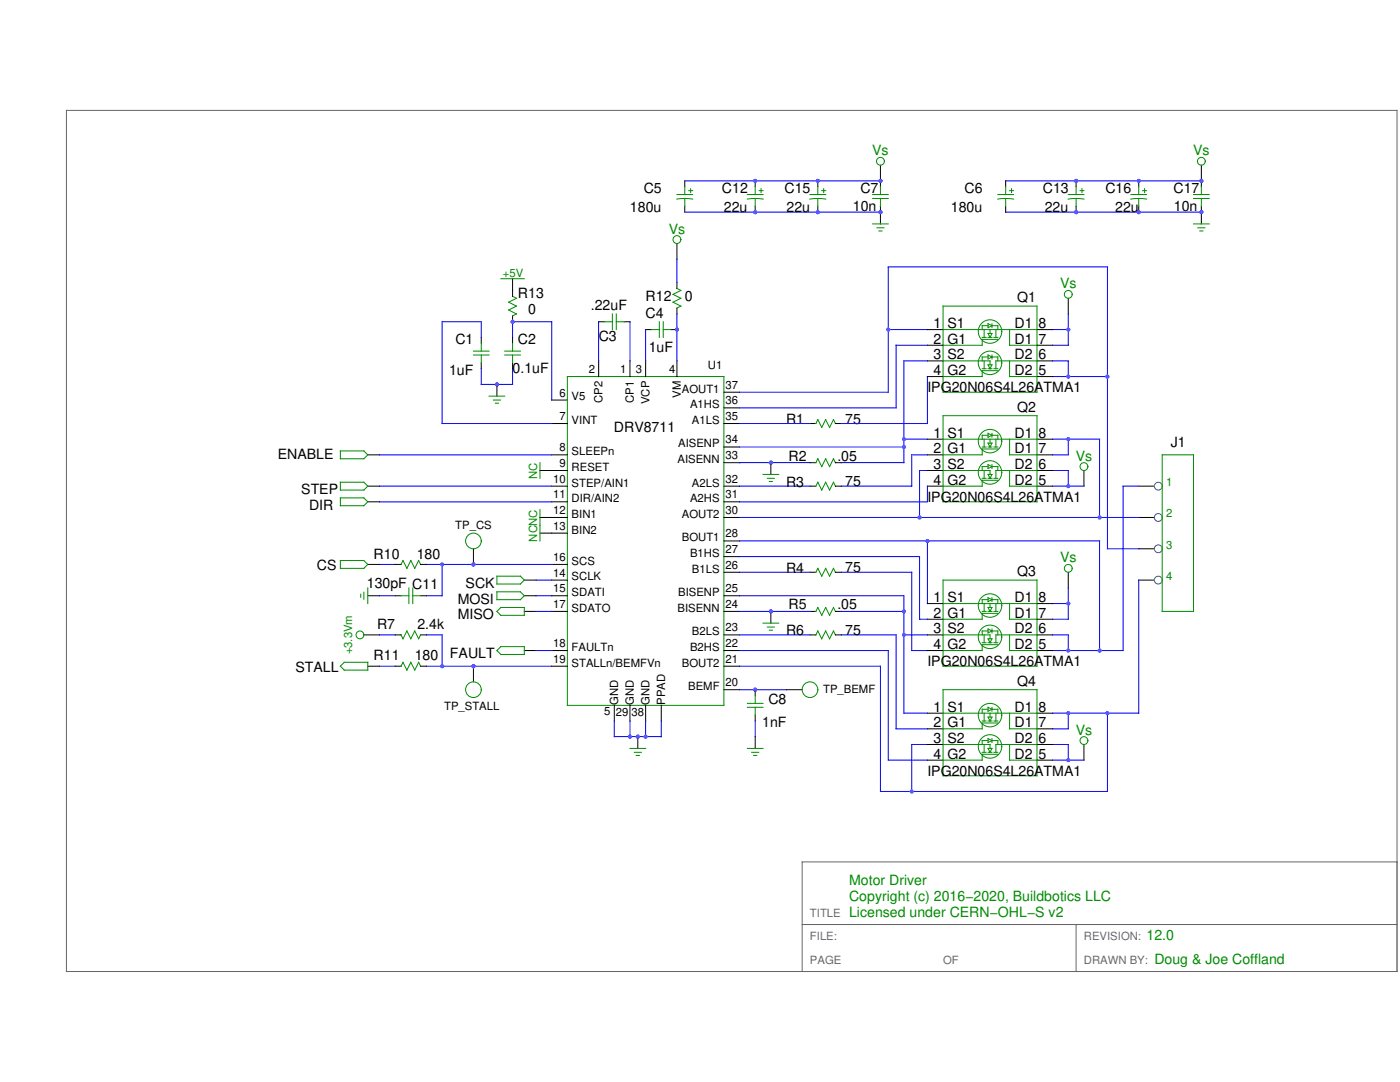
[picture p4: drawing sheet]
<svg xmlns="http://www.w3.org/2000/svg" width="279mm" height="216mm" viewBox="0 0 279 216" stroke-linecap="round" stroke-linejoin="round" font-family="sans-serif">
<path d="M13.3 22h265.5v171.9h-265.5zM278.8 172h-118.7v21.9M160.1 184.5h118.7M214.8 184.5v9.4" fill="none" stroke="#666" stroke-width=".2"/>
<path d="M175.7 33v3.1M107.8 103.3h2.3" fill="none" stroke="#000" stroke-width=".2"/>
<g fill="none" stroke="#008b00" stroke-width=".2">
<path d="M107.8 101.7v3.1"/>
<circle cx="175.7" cy="32.2" r=".78"/>
</g>
<circle cx="175.7" cy="36.1" r=".39" fill="#a020f0"/>
<path d="M127.3 147v2.3" fill="none" stroke="#000" stroke-width=".2"/>
<path d="M125.7 149.3h3.1M126.6 150.1h1.4M127 150.7h.6" fill="none" stroke="#008b00" stroke-width=".2"/>
<circle cx="127.3" cy="147" r=".39" fill="#a020f0"/>
<path d="M175.7 42.3v2.4" fill="none" stroke="#000" stroke-width=".2"/>
<path d="M174.1 44.7h3.2M175 45.5h1.4M175.4 46.1h.6" fill="none" stroke="#008b00" stroke-width=".2"/>
<circle cx="175.7" cy="42.3" r=".39" fill="#a020f0"/>
<g fill="none" stroke="#000" stroke-width=".2">
<path d="M110.1 79.8h3.1M119.5 72v3.1M125.7 72v3.1M128.8 72v3.1M128.8 65.8h1.2M133.9 65.8h1.2M135.1 72v3.1M144.5 78.3h3.1M73.4 90.8h2.3M110.1 90.8h3.1M110.1 97h3.1M110.1 84.5h3.1"/>
<path d="M110.1 93.9h3.1M144.5 97h3.1M144.5 84.5h3.1M144.5 81.4h3.1M144.5 89.2h3.1M144.5 92.3h3.1M227.3 97h3.1M104.6 118.9h2.4M104.6 115.8h2.4M107.8 106.4h5.4M110.1 118.9h3.1M110.1 115.8h3.1"/>
<path d="M110.1 103.3h3.1M110.1 100.1h3.1M110.1 112.6h3.1M144.5 118.9h3.1M144.5 103.3h3.1M144.5 100.1h3.1M144.5 111.1h3.1M144.5 107.9h3.1M144.5 114.2h3.1M227.3 115.8h3.1M227.3 103.3h3.1M227.3 109.5h3.1"/>
<path d="M104.6 129.8h2.4M104.6 122h2.4M110.1 129.8h3.1M110.1 122h3.1M110.1 132.9h3.1M144.5 129.8h3.1M144.5 122h3.1M144.5 132.9h3.1M144.5 126.7h3.1M144.5 137.6h3.1M122.6 140.7v3.2M125.7 140.7v3.2"/>
<path d="M128.8 140.7v3.2M132 140.7v3.2"/>
</g>
<path d="M113.2 75.1h31.3v65.6h-31.3zM130 65.8h1.6M131.6 64.2v3.1M132.4 64.2v3.1M132.4 65.8h1.5M67.9 90h4.7l.8 .8-.8 .7h-4.7zM231.9 90.8h6.3v31.2h-6.3zM99.2 115h4.7l.7 .8-.7 .7h-4.7zM99.2 118.1h4.7l.7 .8-.7 .8h-4.7zM107.8 104.8v3.1M99.2 122l.8-.8h4.6v1.6h-4.6zM99.2 129.8l.8-.8h4.6v1.6h-4.6z" fill="none" stroke="#008b00" stroke-width=".2"/>
<g fill="none" stroke="#008b8b" stroke-width=".2">
<circle cx="231.2" cy="97" r=".78"/>
<circle cx="231.2" cy="103.3" r=".78"/>
<circle cx="231.2" cy="115.8" r=".78"/>
<circle cx="231.2" cy="109.5" r=".78"/>
</g>
<path d="M119.5 64.2v7.8M125.7 64.2v7.8M75.7 90.8h34.4M85.1 112.6h25M107 115.8h3.1M107 118.9h3.1M107 129.8h3.1M107 122h3.1M122.6 147h9.4" fill="none" stroke="#00f" stroke-width=".2"/>
<circle cx="135.1" cy="65.8" r=".39" fill="#a020f0"/>
<path d="M128.8 65.8v6.2M135.1 62.6v9.4" fill="none" stroke="#00f" stroke-width=".2"/>
<path d="M96 67.3v1.2M96 72.4v1.2M99.2 76.7v2.3" fill="none" stroke="#000" stroke-width=".2"/>
<path d="M94.5 70.1h3.1M94.5 70.8h3.1M96 68.5v1.6M96 70.8v1.6M97.6 79h3.1M98.5 79.8h1.4M98.9 80.4h.6" fill="none" stroke="#008b00" stroke-width=".2"/>
<circle cx="99.2" cy="76.7" r=".39" fill="#a020f0"/>
<path d="M96 67.3v-3.1h-7.8v20.3h21.9M102.3 64.2v3.1M102.3 73.6v3.1h-6.3" fill="none" stroke="#00f" stroke-width=".2"/>
<path d="M150.7 137.6v1.2M150.7 142.7v1.2" fill="none" stroke="#000" stroke-width=".2"/>
<path d="M150.7 138.8v1.6M149.2 140.4h3.1M149.2 141.1h3.1M150.7 141.1v1.6" fill="none" stroke="#008b00" stroke-width=".2"/>
<circle cx="150.7" cy="137.6" r=".39" fill="#a020f0"/>
<path d="M107.8 93.9h2.3M153.8 92.3v2.4M150.7 147v2.3" fill="none" stroke="#000" stroke-width=".2"/>
<path d="M107.8 92.3v3.1M152.3 94.7h3.1M153.1 95.4h1.4M153.5 96.1h.7M149.2 149.3h3.1M150 150.1h1.4M150.4 150.7h.6" fill="none" stroke="#008b00" stroke-width=".2"/>
<path d="M147.6 89.2h32.8M147.6 92.3h14.1M85.1 132.9h25M122.6 143.9v3.1M125.7 143.9v3.1M128.8 143.9v3.1M132 143.9v3.1M150.7 143.9v3.1" fill="none" stroke="#00f" stroke-width=".2"/>
<circle cx="153.8" cy="92.3" r=".39" fill="#a020f0"/>
<path d="M213.2 59.5v3.1M216.3 93.9v3.1M153.8 122v2.3M161.7 122h1.1M166.7 122h1.2" fill="none" stroke="#000" stroke-width=".2"/>
<g fill="none" stroke="#008b00" stroke-width=".2">
<path d="M152.3 124.3h3.1M153.1 125.1h1.4M153.5 125.7h.7M162.8 122l.4-.8 .8 1.6 .8-1.6 .8 1.6 .7-1.6 .4 .8"/>
<circle cx="213.2" cy="58.7" r=".78"/>
<circle cx="216.3" cy="93.1" r=".78"/>
</g>
<g fill="none" stroke="#00f" stroke-width=".2">
<path d="M147.6 78.3h29.7v-25h43.7v56.2M177.3 65.8h7.8M185.1 68.9h-6.3v12.5h-31.2M185.1 72h-4.7v20.3h-12.5M185.1 75.1v9.4M210.1 72h3.1v3.1M210.1 65.8h3.1M210.1 75.1h10.9M213.2 62.6v6.3h-3.1M180.4 87.6h4.7M185.1 90.8h-3.1v6.2M185.1 93.9h-1.6v9.4"/>
<path d="M185.1 97v3.1h-37.5M210.1 93.9h3.1v3.1M210.1 87.6h9.3v15.7M210.1 97h6.2M213.2 87.6v3.2h-3.1M147.6 122h14.1"/>
</g>
<circle cx="153.8" cy="122" r=".39" fill="#a020f0"/>
<g fill="none" stroke="#000" stroke-width=".2">
<path d="M175.7 36.1v1.2M175.7 41.2v1.1M185.1 68.9h3.1M185.1 65.8h3.1M185.1 72h3.1M185.1 75.1h3.1M207 68.9h3.1M207 65.8h3.1M207 72h3.1M207 75.1h3.1M73.4 97h2.3M161.7 92.3h1.1"/>
<path d="M166.7 92.3h1.2M185.1 97h3.1M185.1 90.8h3.1M185.1 87.6h3.1M185.1 93.9h3.1M207 97h3.1M207 90.8h3.1M207 87.6h3.1M207 93.9h3.1M73.4 100.1h2.3M213.2 114.2v3.1M185.1 123.6h3.1"/>
<path d="M185.1 120.4h3.1M185.1 126.7h3.1M185.1 129.8h3.1M207 123.6h3.1M207 120.4h3.1M207 126.7h3.1M207 129.8h3.1M185.1 145.4h3.1M185.1 142.3h3.1M185.1 148.6h3.1M185.1 151.7h3.1M207 145.4h3.1"/>
<path d="M207 142.3h3.1M207 148.6h3.1M207 151.7h3.1M216.3 148.6v3.1"/>
</g>
<g fill="none" stroke="#008b00" stroke-width=".2">
<path d="M174.1 38.8h3.2M174.1 39.6h3.2M175.7 37.3v1.5M175.7 39.6v1.6M188.2 61.1h18.8v17.2h-18.8zM188.2 65.8h18.8M188.2 72h9.4v.8M196 67.3h.8M196 73.6h.8M196.4 65.8v1.5M196.4 72v1.6M197.2 65h-1.2v.8"/>
<path d="M197.2 71.2h-1.2v.8M197.2 67.3h.8M197.2 66.5h.8l-.4 .8zM197.2 64.6l.8 .4-.8 .4zM197.2 70.8l.8 .4-.8 .4zM197.2 73.6h.8M197.2 72.8h.8l-.4 .8zM197.6 65.8v.7M198 65h1.1v.8M198 71.2h1.1v.8M198 64.6v.8M198 70.8v.8"/>
<path d="M198.4 67.3h.7M198.4 73.6h.7M198.8 65.8v1.5M199.1 67.7h-3.1v1.2h-7.8M199.1 74h-3.1v1.1h-7.8M201.5 72v3.1h5.5M201.5 65.8v3.1h5.5M207 72h-8.2v1.6M67.9 96.2h4.7l.8 .8-.8 .8h-4.7zM67.9 99.3h4.7l.8 .8-.8 .8h-4.7zM162.8 92.3l.4-.8 .8 1.6 .8-1.6 .8 1.6 .7-1.6 .4 .8M188.2 82.9h18.8v17.2h-18.8z"/>
<path d="M188.2 93.9h9.4v.8M188.2 87.6h18.8M196 89.2h.8M196 95.4h.8M196.4 87.6v1.6M196.4 93.9v1.5M197.2 86.9h-1.2v.7M197.2 93.1h-1.2v.8M197.2 86.5l.8 .4-.8 .3zM197.2 92.7l.8 .4-.8 .4zM197.2 89.2h.8M197.2 88.4h.8l-.4 .8z"/>
<path d="M197.2 95.4h.8M197.2 94.7h.8l-.4 .7zM197.6 87.6v.8M198 86.9h1.1v.7M198 93.1h1.1v.8M198 86.5v.7M198 92.7v.8M198.4 89.2h.7M198.4 95.4h.7M198.8 87.6v1.6M199.1 89.6h-3.1v1.2h-7.8M199.1 95.8h-3.1v1.2h-7.8"/>
<path d="M201.5 87.6v3.2h5.5M201.5 93.9v3.1h5.5M207 93.9h-8.2v1.5M188.2 115.8h18.8v17.1h-18.8zM197.2 119.7h-1.2v.7M197.2 119.3l.8 .4-.8 .3zM198 119.7h1.1v.7M198 119.3v.7M188.2 137.6h18.8v17.2h-18.8zM188.2 126.7h9.4v.8M188.2 120.4h18.8M196 122h.8"/>
<path d="M196 128.2h.8M196.4 120.4v1.6M196.4 126.7v1.5M197.2 125.9h-1.2v.8M197.2 125.5l.8 .4-.8 .4zM197.2 122h.8M197.2 121.2h.8l-.4 .8zM197.2 128.2h.8M197.2 127.5h.8l-.4 .7zM197.6 120.4v.8M198 125.9h1.1v.8M198 125.5v.8"/>
<path d="M198.4 122h.7M198.4 128.2h.7M198.8 120.4v1.6M199.1 122.4h-3.1v1.2h-7.8M199.1 128.6h-3.1v1.2h-7.8M201.5 120.4v3.2h5.5M201.5 126.7v3.1h5.5M207 126.7h-8.2v1.5M188.2 148.6h9.4v.7M188.2 142.3h18.8M196 143.9h.8M196 150.1h.8"/>
<path d="M196.4 142.3v1.6M196.4 148.6v1.5M197.2 141.5h-1.2v.8M197.2 147.8h-1.2v.8M197.2 141.1l.8 .4-.8 .4zM197.2 147.4l.8 .4-.8 .4zM197.2 143.9h.8M197.2 143.1h.8l-.4 .8zM197.2 150.1h.8M197.2 149.3h.8l-.4 .8zM197.6 142.3v.8M198 141.5h1.1v.8"/>
<path d="M198 147.8h1.1v.8M198 141.1v.8M198 147.4v.8M198.4 143.9h.7M198.4 150.1h.7M198.8 142.3v1.6M199.1 144.3h-3.1v1.1h-7.8M199.1 150.5h-3.1v1.2h-7.8M201.5 142.3v3.1h5.5M201.5 148.6v3.1h5.5M207 148.6h-8.2v1.5"/>
<circle cx="197.6" cy="72.4" r="2.34"/>
<circle cx="197.6" cy="66.2" r="2.34"/>
<circle cx="197.6" cy="94.3" r="2.34"/>
<circle cx="197.6" cy="88" r="2.34"/>
<circle cx="213.2" cy="113.4" r=".78"/>
<circle cx="197.6" cy="127.1" r="2.34"/>
<circle cx="197.6" cy="120.8" r="2.34"/>
<circle cx="197.6" cy="148.9" r="2.34"/>
<circle cx="197.6" cy="142.7" r="2.34"/>
<circle cx="216.3" cy="147.8" r=".78"/>
</g>
<g fill="none" stroke="#00f" stroke-width=".2">
<path d="M96 73.6v3.1M75.7 97h34.4M227.3 97h-3.2v32.8h-14M75.7 100.1h34.4M147.6 111.1h35.9v12.5h1.6M147.6 118.9h32.8v23.4h4.7M147.6 107.9h71.8v21.9M147.6 103.3h79.7M182 114.2v15.6h3.1M185.1 107.9v12.5M213.2 117.3v6.3h-3.1M221 109.5h6.3"/>
<path d="M227.3 115.8v26.5h-17.2M147.6 129.8h29.7v21.9h7.8M147.6 132.9h28.1v25h45.3v-15.6M147.6 137.6h9.4M167.9 122h12.5M178.8 126.7v18.7h6.3M180.4 126.7h4.7M210.1 126.7h3.1v3.1M210.1 120.4h3.1M185.1 148.6h-3.1v9.3M210.1 148.6h3.1v3.1M210.1 151.7h6.2"/>
<path d="M213.2 142.3v3.1h-3.1"/>
</g>
<g fill="#a020f0">
<circle cx="175.7" cy="36.1" r=".39"/>
<circle cx="175.7" cy="42.3" r=".39"/>
</g>
<path d="M136.7 36.1h39M136.7 42.3h39" fill="none" stroke="#00f" stroke-width=".2"/>
<path d="M150.7 36.1v1.2M150.7 41.2v1.1" fill="none" stroke="#000" stroke-width=".2"/>
<path d="M149.1 39.7l1.6-.1 1.6 .1M149.2 38.8h3.1M150.7 37.3v1.5M150.7 39.6v1.6M151.5 38h.8M151.9 37.6v.8" fill="none" stroke="#008b00" stroke-width=".2"/>
<g fill="#a020f0">
<circle cx="150.7" cy="36.1" r=".39"/>
<circle cx="150.7" cy="42.3" r=".39"/>
</g>
<path d="M163.2 36.1v1.2M163.2 41.2v1.1" fill="none" stroke="#000" stroke-width=".2"/>
<path d="M161.6 39.7l1.6-.1 1.6 .1M161.7 38.8h3.1M163.2 37.3v1.5M163.2 39.6v1.6M164 38h.8M164.4 37.6v.8" fill="none" stroke="#008b00" stroke-width=".2"/>
<g fill="#a020f0">
<circle cx="163.2" cy="36.1" r=".39"/>
<circle cx="163.2" cy="42.3" r=".39"/>
</g>
<path d="M136.7 36.1v1.2M239.8 33v3.1M136.7 41.2v1.1" fill="none" stroke="#000" stroke-width=".2"/>
<g fill="none" stroke="#008b00" stroke-width=".2">
<path d="M135.1 39.7l1.6-.1 1.5 .1M135.1 38.8h3.1M136.7 37.3v1.5M136.7 39.6v1.6M137.4 38h.8M137.8 37.6v.8"/>
<circle cx="239.8" cy="32.2" r=".78"/>
</g>
<circle cx="239.8" cy="36.1" r=".39" fill="#a020f0"/>
<path d="M239.8 42.3v2.4" fill="none" stroke="#000" stroke-width=".2"/>
<path d="M238.2 44.7h3.1M239.1 45.5h1.4M239.4 46.1h.7" fill="none" stroke="#008b00" stroke-width=".2"/>
<circle cx="239.8" cy="42.3" r=".39" fill="#a020f0"/>
<path d="M239.8 36.1v1.2M239.8 41.2v1.1" fill="none" stroke="#000" stroke-width=".2"/>
<path d="M238.2 38.8h3.1M238.2 39.6h3.1M239.8 37.3v1.5M239.8 39.6v1.6" fill="none" stroke="#008b00" stroke-width=".2"/>
<g fill="#a020f0">
<circle cx="239.8" cy="36.1" r=".39"/>
<circle cx="239.8" cy="42.3" r=".39"/>
</g>
<path d="M200.7 36.1h39.1M200.7 42.3h39.1" fill="none" stroke="#00f" stroke-width=".2"/>
<path d="M214.8 36.1v1.2M214.8 41.2v1.1" fill="none" stroke="#000" stroke-width=".2"/>
<path d="M213.2 39.7l1.6-.1 1.5 .1M213.2 38.8h3.1M214.8 37.3v1.5M214.8 39.6v1.6M215.5 38h.8M215.9 37.6v.8" fill="none" stroke="#008b00" stroke-width=".2"/>
<g fill="#a020f0">
<circle cx="214.8" cy="36.1" r=".39"/>
<circle cx="214.8" cy="42.3" r=".39"/>
</g>
<path d="M227.3 36.1v1.2M227.3 41.2v1.1" fill="none" stroke="#000" stroke-width=".2"/>
<path d="M225.7 39.7l1.6-.1 1.5 .1M225.7 38.8h3.1M227.3 37.3v1.5M227.3 39.6v1.6M228 38h.8M228.4 37.6v.8" fill="none" stroke="#008b00" stroke-width=".2"/>
<g fill="#a020f0">
<circle cx="227.3" cy="36.1" r=".39"/>
<circle cx="227.3" cy="42.3" r=".39"/>
</g>
<g fill="none" stroke="#000" stroke-width=".2">
<path d="M200.7 36.1v1.2M102.3 55.6v3.5M135.1 48.6v3.1M135.1 56.4v1.2M200.7 41.2v1.1M102.3 63v1.2M102.3 67.3v1.2M102.3 72.4v1.2M119.5 64.2h1.1M124.6 64.2h1.1M135.1 61.5v1.1M161.7 84.5h1.1"/>
<path d="M161.7 97h1.1M166.7 84.5h1.2M166.7 97h1.2M161.7 114.2h1.1M166.7 114.2h1.2M161.7 126.7h1.1M166.7 126.7h1.2"/>
</g>
<g fill="none" stroke="#008b00" stroke-width=".2">
<path d="M199.1 39.7l1.6-.1 1.6 .1M199.1 38.8h3.2M200.7 37.3v1.5M200.7 39.6v1.6M201.5 38h.8M201.9 37.6v.8M100 55.6h4.6M102.3 59.1l.8 .4-1.6 .8 1.6 .8-1.6 .8 1.6 .7-.8 .4M135.1 57.6l.8 .4-1.6 .7 1.6 .8-1.6 .8 1.6 .8-.8 .4M100.7 70.8h3.2M100.7 70.1h3.2M102.3 68.5v1.6"/>
<path d="M102.3 70.8v1.6M120.6 64.2h1.6M122.2 62.6v3.2M123 62.6v3.2M123 64.2h1.6M162.8 84.5l.4-.8 .8 1.6 .8-1.6 .8 1.6 .7-1.6 .4 .8M162.8 97l.4-.8 .8 1.6 .8-1.6 .8 1.6 .7-1.6 .4 .8M162.8 114.2l.4-.8 .8 1.6 .8-1.6 .8 1.6 .7-1.6 .4 .8M162.8 126.7l.4-.8 .8 1.6 .8-1.6 .8 1.6 .7-1.6 .4 .8"/>
<circle cx="135.1" cy="47.8" r=".78"/>
</g>
<path d="M135.1 51.7v4.7M147.6 97h14.1M147.6 84.5h14.1M167.9 97h14.1M167.9 84.5h17.2M147.6 114.2h14.1M167.9 114.2h14.1M147.6 126.7h14.1M167.9 126.7h10.9" fill="none" stroke="#00f" stroke-width=".2"/>
<circle cx="102.3" cy="64.2" r=".39" fill="#a020f0"/>
<path d="M102.3 64.2h7.8v15.6M75.7 112.6h3.2M75.7 118.9h3.2M88.2 112.6v6.3h-3.1M75.7 132.9h3.2M75.7 126.7h3.2M85.1 126.7h3.1v6.2" fill="none" stroke="#00f" stroke-width=".2"/>
<g fill="none" stroke="#000" stroke-width=".2">
<path d="M73.4 118.9h2.3M73.4 112.6h2.3M78.9 118.9h1.1M78.9 112.6h1.1M83.9 118.9h1.2M83.9 112.6h1.2M94.5 109.5v3.1M72.6 126.7h3.1M73.4 132.9h2.3M78.9 126.7h1.1M78.9 132.9h1.1M83.9 126.7h1.2"/>
<path d="M83.9 132.9h1.2"/>
</g>
<g fill="none" stroke="#008b00" stroke-width=".2">
<path d="M67.9 111.8h4.7l.8 .8-.8 .8h-4.7zM72 118.6v.6M72.6 118.2v1.4M73.4 117.3v3.1M80 118.9h1.6M80 112.6l.4-.8 .8 1.6 .8-1.6 .8 1.6 .8-1.6 .3 .8M81.6 117.3v3.1M82.4 117.3v3.1M82.4 118.9h1.5M67.9 132.9l.8-.7h4.7v1.5h-4.7zM80 126.7l.4 .8 .8-1.6 .8 1.6 .8-1.6 .8 1.6 .3-.8M80 132.9l.4-.7 .8 1.5 .8-1.5 .8 1.5 .8-1.5 .3 .7"/>
<circle cx="94.5" cy="107.9" r="1.56"/>
<circle cx="71.8" cy="126.7" r=".78"/>
</g>
<circle cx="94.5" cy="112.6" r=".39" fill="#a020f0"/>
<path d="M94.5 132.9v3.2M157 137.6h3.1" fill="none" stroke="#000" stroke-width=".2"/>
<g fill="none" stroke="#008b00" stroke-width=".2">
<circle cx="94.5" cy="137.6" r="1.56"/>
<circle cx="161.7" cy="137.6" r="1.56"/>
</g>
<g fill="#a020f0">
<circle cx="94.5" cy="132.9" r=".39"/>
<circle cx="175.7" cy="36.1" r=".39"/>
<circle cx="127.3" cy="147" r=".39"/>
<circle cx="175.7" cy="42.3" r=".39"/>
<circle cx="125.7" cy="147" r=".39"/>
<circle cx="128.8" cy="147" r=".39"/>
<circle cx="88.2" cy="112.6" r=".39"/>
<circle cx="94.5" cy="112.6" r=".39"/>
<circle cx="135.1" cy="65.8" r=".39"/>
<circle cx="99.2" cy="76.7" r=".39"/>
<circle cx="102.3" cy="64.2" r=".39"/>
<circle cx="150.7" cy="137.6" r=".39"/>
<circle cx="88.2" cy="132.9" r=".39"/>
<circle cx="180.4" cy="89.2" r=".39"/>
<circle cx="153.8" cy="92.3" r=".39"/>
<circle cx="213.2" cy="65.8" r=".39"/>
<circle cx="213.2" cy="75.1" r=".39"/>
<circle cx="221" cy="75.1" r=".39"/>
<circle cx="213.2" cy="87.6" r=".39"/>
<circle cx="213.2" cy="97" r=".39"/>
<circle cx="177.3" cy="65.8" r=".39"/>
<circle cx="183.5" cy="103.3" r=".39"/>
<circle cx="219.4" cy="103.3" r=".39"/>
<circle cx="180.4" cy="87.6" r=".39"/>
<circle cx="153.8" cy="122" r=".39"/>
<circle cx="213.2" cy="120.4" r=".39"/>
<circle cx="213.2" cy="129.8" r=".39"/>
<circle cx="219.4" cy="129.8" r=".39"/>
<circle cx="213.2" cy="142.3" r=".39"/>
<circle cx="221" cy="142.3" r=".39"/>
<circle cx="213.2" cy="151.7" r=".39"/>
<circle cx="185.1" cy="107.9" r=".39"/>
<circle cx="182" cy="157.9" r=".39"/>
<circle cx="180.4" cy="126.7" r=".39"/>
<circle cx="180.4" cy="122" r=".39"/>
<circle cx="150.7" cy="36.1" r=".39"/>
<circle cx="163.2" cy="36.1" r=".39"/>
<circle cx="150.7" cy="42.3" r=".39"/>
<circle cx="163.2" cy="42.3" r=".39"/>
<circle cx="239.8" cy="36.1" r=".39"/>
<circle cx="239.8" cy="42.3" r=".39"/>
<circle cx="214.8" cy="36.1" r=".39"/>
<circle cx="227.3" cy="36.1" r=".39"/>
<circle cx="214.8" cy="42.3" r=".39"/>
<circle cx="227.3" cy="42.3" r=".39"/>
</g>
<g font-size="2.8" fill="#008b00">
<text x="174.1" y="31">Vs</text>
<text x="238.1" y="31">Vs</text>
<text x="133.5" y="46.6">Vs</text>
<text x="211.6" y="57.6">Vs</text>
<text x="214.7" y="91.9">Vs</text>
<text x="211.6" y="112.2">Vs</text>
<text x="214.7" y="146.6">Vs</text>
<text x="169.5" y="176.6">Motor Driver</text>
<text x="169.5" y="179.8">Copyright (c) 2016−2020, Buildbotics LLC</text>
<text x="169.5" y="182.9">Licensed under CERN−OHL−S v2</text>
<text x="228.8" y="187.6">12.0</text>
<text x="230.4" y="192.3">Doug &amp; Joe Coffland</text>
</g>
<g font-size="2.8">
<text x="128.5" y="38.4">C5</text>
<text x="144.1" y="38.4">C12</text>
<text x="156.6" y="38.4">C15</text>
<text x="171.7" y="38.6">C7</text>
<text x="192.5" y="38.4">C6</text>
<text x="208.1" y="38.4">C13</text>
<text x="220.6" y="38.4">C16</text>
<text x="234.2" y="38.6">C17</text>
<text x="125.7" y="42.3">180u</text>
<text x="144.5" y="42.3">22u</text>
<text x="157" y="42.3">22u</text>
<text x="170.2" y="42">10n</text>
<text x="189.8" y="42.3">180u</text>
<text x="208.5" y="42.3">22u</text>
<text x="222.6" y="42.3">22u</text>
<text x="234.3" y="42">10n</text>
<text x="103.4" y="59.5">R13</text>
<text x="136.7" y="60">0</text>
<text x="105.4" y="62.6">0</text>
<text x="117.9" y="61.9">.22uF</text>
<text x="128.8" y="63.4">C4</text>
<text x="128.8" y="60">R12</text>
<text x="186.3" y="65.5">1</text>
<text x="189.1" y="65.5">S1</text>
<text x="202.5" y="65.5">D1 8</text>
<text x="203" y="60.3">Q1</text>
<text x="90.9" y="68.6">C1</text>
<text x="103.4" y="68.6">C2</text>
<text x="119.5" y="68.1">C3</text>
<text x="129.5" y="70.2">1uF</text>
<text x="186.3" y="68.6">2</text>
<text x="186.3" y="71.7">3</text>
<text x="189.1" y="68.6">G1</text>
<text x="189.1" y="71.7">S2</text>
<text x="202.5" y="68.6">D1 7</text>
<text x="202.5" y="71.7">D2 6</text>
<text x="89.6" y="74.8">1uF</text>
<text x="102.3" y="74.4">0.1uF</text>
<text x="186.3" y="74.8">4</text>
<text x="189.1" y="74.8">G2</text>
<text x="202.5" y="74.8">D2 5</text>
<text x="185.1" y="78.3">IPG20N06S4L26ATMA1</text>
<text x="203" y="82.2">Q2</text>
<text x="122.5" y="86.2">DRV8711</text>
<text x="156.9" y="84.6">R1</text>
<text x="168.7" y="84.5">75</text>
<text x="186.3" y="87.3">1</text>
<text x="189.1" y="87.3">S1</text>
<text x="202.5" y="87.3">D1 8</text>
<text x="233.7" y="89.2">J1</text>
<text x="55.4" y="91.5">ENABLE</text>
<text x="157.4" y="91.9">R2</text>
<text x="167.1" y="91.9">.05</text>
<text x="186.3" y="90.4">2</text>
<text x="186.3" y="93.6">3</text>
<text x="189.1" y="90.4">G1</text>
<text x="189.1" y="93.6">S2</text>
<text x="202.5" y="90.4">D1 7</text>
<text x="202.5" y="93.6">D2 6</text>
<text x="60.1" y="98.6">STEP</text>
<text x="61.7" y="101.7">DIR</text>
<text x="156.9" y="97.1">R3</text>
<text x="168.7" y="97">75</text>
<text x="185.1" y="100.1">IPG20N06S4L26ATMA1</text>
<text x="186.3" y="96.7">4</text>
<text x="189.1" y="96.7">G2</text>
<text x="202.5" y="96.7">D2 5</text>
<text x="63.2" y="113.8">CS</text>
<text x="74.6" y="111.5">R10</text>
<text x="83.2" y="111.5">180</text>
<text x="73.2" y="117.4">130pF</text>
<text x="82.3" y="117.4">C11</text>
<text x="92.9" y="117.3">SCK</text>
<text x="156.9" y="114.3">R4</text>
<text x="168.7" y="114.2">75</text>
<text x="203" y="115">Q3</text>
<text x="75.3" y="125.6">R7</text>
<text x="83.3" y="125.6">2.4k</text>
<text x="91.4" y="123.6">MISO</text>
<text x="91.4" y="120.4">MOSI</text>
<text x="157.4" y="121.6">R5</text>
<text x="167.1" y="121.6">.05</text>
<text x="186.3" y="123.2">2</text>
<text x="186.3" y="120.1">1</text>
<text x="189.1" y="123.2">G1</text>
<text x="189.1" y="120.1">S1</text>
<text x="202.5" y="120.1">D1 8</text>
<text x="202.5" y="123.2">D1 7</text>
<text x="74.6" y="131.8">R11</text>
<text x="82.8" y="131.8">180</text>
<text x="89.8" y="131.4">FAULT</text>
<text x="156.9" y="126.8">R6</text>
<text x="168.7" y="126.7">75</text>
<text x="186.3" y="126.4">3</text>
<text x="186.3" y="129.5">4</text>
<text x="189.1" y="126.4">S2</text>
<text x="189.1" y="129.5">G2</text>
<text x="202.5" y="126.4">D2 6</text>
<text x="202.5" y="129.5">D2 5</text>
<text x="58.9" y="134.1">STALL</text>
<text x="185.1" y="132.9">IPG20N06S4L26ATMA1</text>
<text x="203" y="136.8">Q4</text>
<text x="153.4" y="140.5">C8</text>
<text x="186.3" y="142">1</text>
<text x="189.1" y="142">S1</text>
<text x="202.5" y="142">D1 8</text>
<text x="152.1" y="145.1">1nF</text>
<text x="186.3" y="145.1">2</text>
<text x="186.3" y="148.2">3</text>
<text x="189.1" y="145.1">G1</text>
<text x="189.1" y="148.2">S2</text>
<text x="202.5" y="145.1">D1 7</text>
<text x="202.5" y="148.2">D2 6</text>
<text x="185.1" y="154.8">IPG20N06S4L26ATMA1</text>
<text x="186.3" y="151.4">4</text>
<text x="189.1" y="151.4">G2</text>
<text x="202.5" y="151.4">D2 5</text>
</g>
<g font-size="2.3" fill="#008b00">
<text x="100.3" y="55.2">+5V</text>
<text x="107.2" y="95.6" transform="rotate(-90 107.2 95.6)">NC</text>
<text x="232.7" y="97">1</text>
<text x="232.7" y="103.3">2</text>
<text x="107.2" y="108.1" transform="rotate(-90 107.2 108.1)">NCNC</text>
<text x="232.7" y="109.5">3</text>
<text x="232.7" y="115.8">4</text>
<text x="70.3" y="130.6" transform="rotate(-90 70.3 130.6)">+3.3Vm</text>
</g>
<g font-size="2.3">
<text x="117.5" y="74.4">2</text>
<text x="123.8" y="74.4">1</text>
<text x="126.9" y="74.4">3</text>
<text x="133.5" y="74.4">4</text>
<text x="141.3" y="73.6">U1</text>
<text x="144.8" y="77.6">37</text>
<text x="111.7" y="79.1">6</text>
<text x="111.7" y="83.8">7</text>
<text x="114.1" y="79.9">V5</text>
<text x="120.3" y="80.4" transform="rotate(-90 120.3 80.4)">CP2</text>
<text x="126.5" y="80.4" transform="rotate(-90 126.5 80.4)">CP1</text>
<text x="129.6" y="80.6" transform="rotate(-90 129.6 80.6)">VCP</text>
<text x="135.9" y="79.4" transform="rotate(-90 135.9 79.4)">VM</text>
<text x="136.1" y="78.3">AOUT1</text>
<text x="137.7" y="81.5">A1HS</text>
<text x="144.8" y="83.8">35</text>
<text x="144.8" y="80.7">36</text>
<text x="114.1" y="84.6">VINT</text>
<text x="135.3" y="89.3">AISENP</text>
<text x="138.1" y="84.6">A1LS</text>
<text x="144.8" y="88.5">34</text>
<text x="111.7" y="90.1">8</text>
<text x="111.7" y="93.2">9</text>
<text x="114.1" y="90.8">SLEEPn</text>
<text x="114.1" y="94">RESET</text>
<text x="135.2" y="92.4">AISENN</text>
<text x="144.8" y="91.6">33</text>
<text x="110.4" y="96.3">10</text>
<text x="110.4" y="99.4">11</text>
<text x="114.1" y="97.1">STEP/AIN1</text>
<text x="114.1" y="100.2">DIR/AIN2</text>
<text x="137.7" y="100.2">A2HS</text>
<text x="138.1" y="97.1">A2LS</text>
<text x="144.8" y="96.3">32</text>
<text x="144.8" y="99.4">31</text>
<text x="90.9" y="105.5">TP_CS</text>
<text x="110.4" y="102.6">12</text>
<text x="110.4" y="105.7">13</text>
<text x="114.1" y="103.3">BIN1</text>
<text x="114.1" y="106.5">BIN2</text>
<text x="136.1" y="103.3">AOUT2</text>
<text x="144.8" y="102.6">30</text>
<text x="144.8" y="107.2">28</text>
<text x="110.4" y="111.9">16</text>
<text x="114.1" y="112.7">SCS</text>
<text x="136.1" y="108">BOUT1</text>
<text x="137.7" y="111.1">B1HS</text>
<text x="144.8" y="113.5">26</text>
<text x="144.8" y="110.4">27</text>
<text x="110.4" y="115">14</text>
<text x="110.4" y="118.2">15</text>
<text x="114.1" y="115.8">SCLK</text>
<text x="114.1" y="119">SDATI</text>
<text x="135.3" y="119">BISENP</text>
<text x="138.1" y="114.3">B1LS</text>
<text x="144.8" y="118.2">25</text>
<text x="110.4" y="121.3">17</text>
<text x="114.1" y="122.1">SDATO</text>
<text x="135.2" y="122.1">BISENN</text>
<text x="144.8" y="126">23</text>
<text x="144.8" y="121.3">24</text>
<text x="110.4" y="129.1">18</text>
<text x="114.1" y="129.9">FAULTn</text>
<text x="137.7" y="129.9">B2HS</text>
<text x="138.1" y="126.8">B2LS</text>
<text x="144.8" y="129.1">22</text>
<text x="110.4" y="132.2">19</text>
<text x="114.1" y="133">STALLn/BEMFVn</text>
<text x="136.1" y="133">BOUT2</text>
<text x="137.3" y="137.7">BEMF</text>
<text x="144.8" y="136.9">20</text>
<text x="144.8" y="132.2">21</text>
<text x="88.6" y="141.8">TP_STALL</text>
<text x="120.6" y="142.7">5</text>
<text x="122.9" y="142.8">29</text>
<text x="123.4" y="140.7" transform="rotate(-90 123.4 140.7)">GND</text>
<text x="126" y="142.8">38</text>
<text x="126.5" y="140.7" transform="rotate(-90 126.5 140.7)">GND</text>
<text x="129.6" y="140.7" transform="rotate(-90 129.6 140.7)">GND</text>
<text x="132.8" y="140.7" transform="rotate(-90 132.8 140.7)">PPAD</text>
<text x="164.3" y="138.3">TP_BEMF</text>
</g>
<g font-size="2.3" fill="#666">
<text x="161.7" y="182.9">TITLE</text>
<text x="161.7" y="187.6">FILE:</text>
<text x="216.3" y="187.6">REVISION:</text>
<text x="161.7" y="192.3">PAGE</text>
<text x="188.2" y="192.3">OF</text>
<text x="216.3" y="192.3">DRAWN BY:</text>
</g>
</svg>
